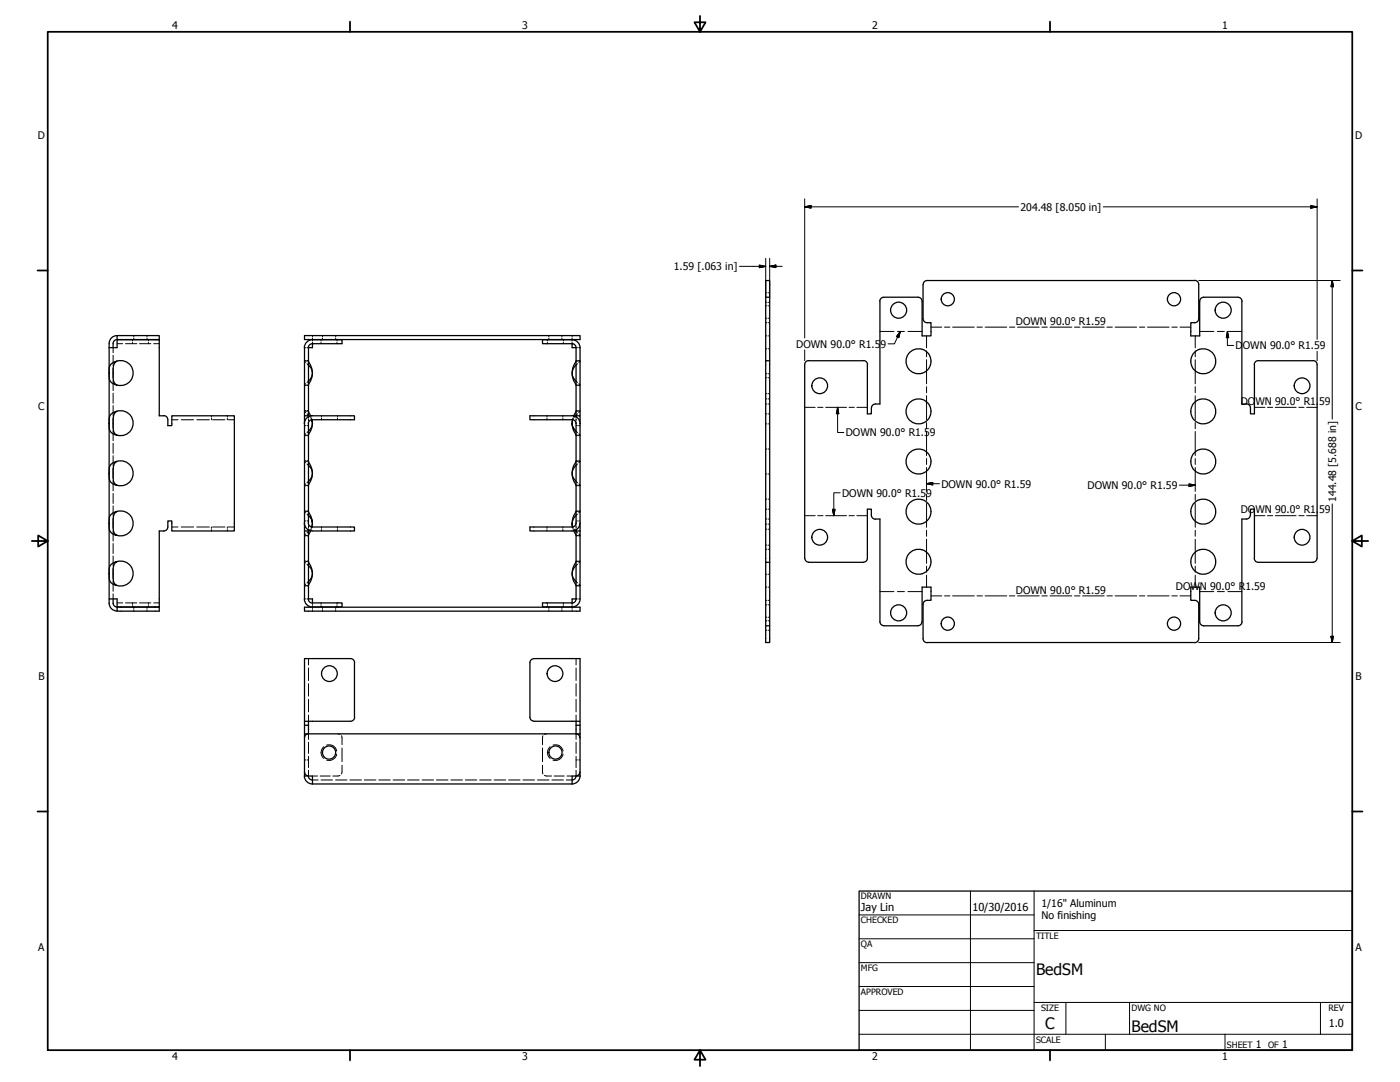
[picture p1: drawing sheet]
<svg xmlns="http://www.w3.org/2000/svg" width="559mm" height="432mm" viewBox="0 0 559 432" stroke-linecap="round" stroke-linejoin="round" font-family="sans-serif">
<!-- layer: Visible (ANSI) -->
<g fill="none" stroke="#000" stroke-width=".51">
<path d="M305.6 118.6h1.6v25.4M307.2 118.6v-6.6h-1.6v32M352.8 118.6l-1.2 .5-.4 1.1M352.8 118.6h13.6l.8 .2 .6 .6 .2 .8v13.8h3.6v-5.2a2.87 2.87 0 0 1-2.7-.5l-.5-1.1M368.4 113.5v13.7M476.9 111.9l1.1 .5 .5 1.1M476.9 112h-106.9l-1.2 .6-.3 .9M478.5 113.5v13.7M43.6 138.7v30.2M43.6 138.7h3.1v-3.1h16.9v30.3h1.8M46.7 135.5l-.9 .3-.6 .8-.1 2.1M46.7 133.9a3.1 3.1 0 0 0-3.1 3.2v1.6"/>
<path d="M46.7 133.9h16.9v1.6h-16.9zM121.5 133.9h110v1.6h-110zM121.5 138.7v27.2M124.7 137.2l-1.2 .4-.4 1.2M124.7 135.6a3.2 3.2 0 0 0-3.2 3.2M124.7 135.6h11.8v1.6h-11.8M124.7 137.2v1.5h-1.6v27.2M124.7 135.5v.1M228.3 137.2l1.2 .4 .4 1.2M228.3 135.6a3.2 3.2 0 0 1 3.2 3.2M228.3 135.6h-11.8v1.6h11.8M228.3 137.2v1.5h1.6v27.2"/>
<path d="M228.3 135.5v.1M231.5 138.7v27.2M351.2 120.2v41h-1.8M495.7 120.2v41h1.8M495.7 120.2l-.4-1.1-1.2-.5-14.1 .1-.7 .4-.4 1.1v13.8h-3.6v-5.2a2.87 2.87 0 0 0 2.7-.5l.5-1.1M44.3 145.3l2.4-1.2-.9 .7a11.9 11.9 0 0 0-.3 7.7l1.2 1.2a3.6 3.6 0 0 1-3.1-4.8v-.8a3.3 3.3 0 0 1 .7-2.8zM46.8 144.1a5 5 0 0 1 6.3 4.8 5 5 0 0 1-6.3 4.8M123.1 145.7a4 4 0 0 1 0 6.4M123.1 144.1a8 8 0 0 1 0 9.6M229.9 144.1a8 8 0 0 0 0 9.6M229.9 145.7a4.1 4.1 0 0 0 0 6.4M321.2 145.5v77.3l.7 1.2 .9 .3"/>
<path d="M322.8 144h21.8M322.8 143.9l-1.1 .5-.5 1.1M344.6 143.9l1.2 .5 .5 1.1M346.2 145.5v19.7h1.6v-2.4M500.7 145.5v19.7h-1.6v-2.4M502.3 143.9l-1.2 .5-.5 1.1M502.3 144h21.8M524.1 143.9l1.1 .5 .5 1.1M525.7 145.5v77.3l-.3 .9-1.3 .6M43.6 168.9v20M44.3 165.3l2.4-1.2-.9 .7a11.9 11.9 0 0 0-.3 7.7l1.2 1.2a3.6 3.6 0 0 1-3.1-4.8v-.8a3.3 3.3 0 0 1 .7-2.8zM46.8 164.1a5 5 0 0 1 6.3 4.8 5 5 0 0 1-6.3 4.8"/>
<path d="M65.4 165.9l1.1 .4 .5 1.2M67 167.5v2.4h1.6v-4h24.9v46h-24.9v-4h-1.6v2.4M123.1 172.1a4.5 4.5 0 0 0 1.6-3.2l-.2 1.6-1.4 3.2M123.1 165.7l.4 .4M123.1 164.1l.9 1.9M123.1 166.3v-.4h-1.6v46h1.6v-.4M123.1 169.1v39.6M124.4 167.5l.3 1.4-.2-1.4M124.7 167.4l-1.2 .5-.4 1.2M124.7 165.9a3.2 3.2 0 0 0-3.2 3.2M124.7 165.9h16.8v1.6h-16.8M228.3 167.4l1.2 .5 .4 1.2"/>
<path d="M228.3 165.9a3.2 3.2 0 0 1 3.2 3.2M228.3 165.9h-16.8v1.6h16.8M228.5 167.5l-.2 1.4 .3-1.4M229.9 164.1l-.9 1.9M229.9 172.1a4.7 4.7 0 0 1-1.6-3.2l.4 2.3 1.2 2.5M229.9 166.3v-.4h1.6v73.1M229.9 165.7l-.4 .4M229.9 169.1v39.6M349.4 161.2l-1.2 .7-.3 .9M497.5 161.2l1.1 .4 .5 1.2M43.6 188.9v50.1M44.3 185.3l2.4-1.2-.9 .7a11.9 11.9 0 0 0-.3 7.7l1.2 1.2a3.6 3.6 0 0 1-3.1-4.8v-.8a3.3 3.3 0 0 1 .7-2.8z"/>
<path d="M46.8 184.1a5 5 0 0 1 6.3 4.8 5 5 0 0 1-6.3 4.8M123.1 185.7a4 4 0 0 1 0 6.5M123.1 184.1a8 8 0 0 1 0 9.6M229.9 184.1a8 8 0 0 0 0 9.6M229.9 185.7a4.1 4.1 0 0 0 0 6.5M44.3 205.3l2.4-1.2-.9 .7a11.9 11.9 0 0 0-.3 7.7l1.2 1.2a3.6 3.6 0 0 1-3.1-4.8v-.8a3.3 3.3 0 0 1 .7-2.8zM46.8 204.1a5 5 0 0 1 6.3 4.8 5 5 0 0 1-6.3 4.8M67 210.3l-.2 .8-.6 .6-2.6 .2v30.3h-16.9v-3.2h-3.1a3.6 3.6 0 0 0 3.1 4.8M121.5 208.7a3.2 3.2 0 0 0 3.2 3.2M121.5 211.9v27.1M123.1 208.7l.4 1.1 1.2 .5M123.1 204.1l1.4 3.2 .2 1.6a4.2 4.2 0 0 0-1.6-3.2"/>
<path d="M123.1 211.9v27.1h1.6v1.6h11.8v1.6l-11.8 .1M123.6 211.6l-.5 .6M124 211.8l-.9 1.9M124.4 210.2l.3-1.3-.2 1.3M124.7 210.3h16.8v1.6h-16.8M228.5 210.2l-.2-1.3 .3 1.3M229 211.8l.9 1.9M229.5 211.6l.4 .6M229.9 208.7l-.4 1.1-1.2 .5h-16.8v1.6h16.8a3.2 3.2 0 0 0 3.2-3.2M229.9 204.1l-1.2 2.5-.4 2.3a4.4 4.4 0 0 1 1.6-3.2M229.9 211.9v27.1h-1.6v1.6h-11.8v1.6l11.8 .1a3.2 3.2 0 0 0 3.2-3.3M229.9 211.5v.4h1.6"/>
<path d="M349.4 207.1h1.8v41l.7 1.3 .9 .3M349.4 207.2l-.8-.2-.8-1v-2.8h-1.6v19.6l-.3 .9-1.3 .6M499 205.6l-.3 .9-.7 .6h-2.3v41.1M499.1 205.5v-2.3h1.6v19.6M44.3 225.3l2.4-1.2-.9 .7a11.9 11.9 0 0 0-.3 7.7l1.2 1.2a3.6 3.6 0 0 1-3.1-4.8v-.8a3.3 3.3 0 0 1 .7-2.8zM45.1 239l.1 2.2 .6 .8 .9 .3M46.8 224.1a5 5 0 0 1 6.3 4.8 5 5 0 0 1-6.3 4.8M121.5 239a3.2 3.2 0 0 0 3.2 3.3M123.1 239l.4 1.2 1.2 .5M123.1 225.7a4 4 0 0 1 0 6.5M123.1 224.1a8 8 0 0 1 0 9.6M229.9 239l-.4 1.2-1.2 .5"/>
<path d="M229.9 224.1a8 8 0 0 0 0 9.6M229.9 225.6a4.2 4.2 0 0 0 0 6.6M305.6 224.4v32h1.6v-6.7M307.2 224.4h-1.6v-80.4h1.6v105.7h-1.6M322.8 224.4h21.8M500.6 222.8l.5 1.1 1.2 .5M502.3 224.4h21.8M46.7 242.3h16.9v1.6h-16.9zM121.5 242.3h110v1.6h-110zM352.8 249.7h13.7M495.7 248.1l-.4 1.2-1.2 .4h-14.1l-.7-.4-.4-1.1v-13.9h-3.6v5.3a2.87 2.87 0 0 1 2.7 .5l.5 1.1v13.7l-.2 .8-1 .7-107.3 .1-1.1-.5-.5-1.2v-13.6l.5-1.1a2.87 2.87 0 0 1 2.7-.5v-5.3h-3.6v13.8l-.3 .9-1.3 .7M213.1 262.9l-1.3 .6-.3 .9v21.9"/>
<path d="M213.1 262.8h18.4v26.6M121.5 289.4h1.6v3.5M121.5 289.4v3.5M123.1 292.9l-1.3 .6-.3 .9M123.1 292.9h-1.6v16.8h3.2v3.2h103.6M123.1 287.8v1.6M123.1 292.9h108.4M141.5 286.3v-21.9l-.4-1.1-1.2-.5h-18.4v26.6M141.5 286.2l-.4 1.2-1.2 .4h-18.4M211.5 286.2l.7 1.3 .9 .3M213.1 287.8h18.4M229.9 287.8v1.6"/>
<path d="M231.5 289.4h-1.6v3.5l1.3 .6 .3 .9M231.5 289.4v20.3h-3.2v3.2M121.5 309.7a3.2 3.2 0 0 0 3.2 3.2M121.5 308.1l.7 1.2 .9 .3M123.1 309.7l.4 1.1 1.2 .5M231.5 308.1l-.7 1.2a.98 .98 0 0 0-1.1 1.2l-.6 .6-.8 .2M231.5 309.7a3.2 3.2 0 0 1-3.2 3.2"/>
<circle cx="378.3" cy="119.4" r="2.64"/>
<circle cx="468.6" cy="119.4" r="2.64"/>
<circle cx="358.7" cy="123.8" r="3.2"/>
<circle cx="488.2" cy="123.8" r="3.2"/>
<circle cx="327.2" cy="154" r="3.1"/>
<circle cx="366.6" cy="144.2" r="5"/>
<circle cx="480.3" cy="144.2" r="5"/>
<circle cx="519.7" cy="154" r="3.1"/>
<circle cx="366.6" cy="164.2" r="5"/>
<circle cx="480.3" cy="164.2" r="5"/>
<circle cx="366.6" cy="184.2" r="5"/>
<circle cx="480.3" cy="184.2" r="5"/>
<circle cx="327.2" cy="214.4" r="3.1"/>
<circle cx="366.6" cy="204.2" r="5"/>
<circle cx="480.3" cy="204.2" r="5"/>
<circle cx="519.7" cy="214.4" r="3.1"/>
<circle cx="366.6" cy="224.2" r="5"/>
<circle cx="480.3" cy="224.2" r="5"/>
<circle cx="358.7" cy="244.6" r="3.2"/>
<circle cx="378.3" cy="248.9" r="2.64"/>
<circle cx="468.6" cy="248.9" r="2.64"/>
<circle cx="488.2" cy="244.6" r="3.2"/>
<circle cx="131.5" cy="268.8" r="3.1"/>
<circle cx="221.5" cy="268.8" r="3.1"/>
<circle cx="131.3" cy="300.3" r="2.64"/>
<circle cx="221.7" cy="300.3" r="2.64"/>
</g>
<!-- layer: Bend Centerline (ANSI) -->
<g fill="none" stroke="#000" stroke-width=".4">
<path d="M351.2 132.3h5.6M358.2 132.3h2.8M362.4 132.3h5.6M369.8 134v4.8M371.6 130.6h4.3M377 130.6h2.2M380.2 130.6h8.7M390 130.6h2.1M393.2 130.6h8.6M402.9 130.6h2.2M406.1 130.6h8.7M415.9 130.6h2.1"/>
<path d="M419.1 130.6h8.7M428.9 130.6h2.1M432.1 130.6h8.7M441.8 130.6h2.2M445.1 130.6h8.6M454.8 130.6h2.1M458 130.6h8.7M467.7 130.6h2.2M471 130.6h4.3M477.1 134v4.8M478.9 132.3h5.6M485.9 132.3h2.8"/>
<path d="M490.1 132.3h5.6M369.8 140v2.4M369.8 143.6v9.6M369.8 154.3v2.4M369.8 157.9v9.5M477.1 140v2.4M477.1 143.6v9.6M477.1 154.3v2.4M477.1 157.9v9.5M321.2 162.6h4.2M326.4 162.6h2.1M329.6 162.6h8.3"/>
<path d="M338.9 162.6h2.1M342 162.6h4.2M369.8 168.7v2.4M369.8 172.2v9.6M477.1 168.7v2.4M477.1 172.2v9.6M500.7 162.6h4.2M505.9 162.6h2.1M509 162.6h8.3M518.4 162.6h2.1M521.5 162.6h4.2M369.8 183v2.4"/>
<path d="M369.8 186.6v9.5M369.8 197.3v2.4M477.1 183v2.4M477.1 186.6v9.5M477.1 197.3v2.4M321.2 205.8h4.2M326.4 205.8h2.1M329.6 205.8h8.3M338.9 205.8h2.1M342 205.8h4.2M369.8 200.9v9.5M369.8 211.6v2.4"/>
<path d="M369.8 215.2v9.6M477.1 200.9v9.5M477.1 211.6v2.4M477.1 215.2v9.6M500.7 205.8h4.2M505.9 205.8h2.1M509 205.8h8.3M518.4 205.8h2.1M521.5 205.8h4.2M351.2 236.1h5.6M358.2 236.1h2.8M362.4 236.1h5.6"/>
<path d="M369.8 225.9v2.4M369.8 229.6v4.7M371.6 237.8h4.3M377 237.8h2.2M380.2 237.8h8.7M390 237.8h2.1M393.2 237.8h8.6M402.9 237.8h2.2M406.1 237.8h8.7M415.9 237.8h2.1M419.1 237.8h8.7M428.9 237.8h2.1"/>
<path d="M432.1 237.8h8.7M441.8 237.8h2.2M445.1 237.8h8.6M454.8 237.8h2.1M458 237.8h8.7M467.7 237.8h2.2M471 237.8h4.3M477.1 225.9v2.4M477.1 229.6v4.7M478.9 236.1h5.6M485.9 236.1h2.8M490.1 236.1h5.6"/>
</g>
<!-- layer: Hidden (ANSI) -->
<g fill="none" stroke="#000" stroke-width=".4">
<path d="M305.6 116.8h.5M306.7 116.8h.5M45.1 138.7v2.1M46.7 137.2h2.3M50.1 137.2h4.5M52.9 135.6v.5M52.9 136.7v.5M53.4 133.9v.5M53.4 134.9v.6M55.7 137.2h4.5M58.7 133.9v.5M58.7 134.9v.6"/>
<path d="M59.2 135.6v.5M59.2 136.7v.5M61.3 137.2h2.3M121.5 138.7h.5M122.6 138.7h.5M124.7 133.9v.5M124.7 134.9v1.2M124.7 136.6v.5M128.1 135.6v.5M128.1 136.7v.5M128.7 133.9v.5M128.7 134.9v.6"/>
<path d="M134 133.9v.5M134 134.9v.6M134.5 135.6v.5M134.5 136.7v.5M218.5 135.6v.5M218.5 136.7v.5M219.1 133.9v.5M219.1 134.9v.6M224.3 133.9v.5M224.3 134.9v.6M224.9 135.6v.5M224.9 136.7v.5"/>
<path d="M228.3 133.9v.5M228.3 134.9v1.2M228.3 136.6v.5M229.9 138.7h.5M230.9 138.7h.6M305.6 128.8h.5M305.6 134h.5M305.6 139.2h.5M305.6 127h.5M305.6 120.6h.5M305.6 122h.5M306.7 128.8h.5"/>
<path d="M306.7 134h.5M306.7 139.2h.5M306.7 127h.5M306.7 120.6h.5M306.7 122h.5M45.1 141.8v4.1M45.1 146.9v4M45.1 151.9v4M45.1 156.9v4M121.5 143.9h.5M121.5 153.9h.5M121.8 144.1h-.3l.5 .6"/>
<path d="M122 153.1l-.5 .6h.3M122.1 153.7h.5M122.1 144.1h.5M122.6 145.2l.5 .5M122.6 143.9h.5M122.6 153.9h.5M122.9 153.7h.2M122.9 144.1h.2M123.1 152.1l-.5 .6M229.9 153.7h.2M229.9 144.1h.2M229.9 152.1l.6 .6"/>
<path d="M229.9 143.9h.5M229.9 153.9h.5M230.4 144.1h.5M230.4 153.7h.5M230.5 145.2l-.6 .5M230.9 143.9h.6M230.9 153.9h.6M231.1 153.1l.4 .6h-.3M231.2 144.1h.3l-.5 .6M305.6 149.2h.5M305.6 159.2h.5M305.6 157.1h.5"/>
<path d="M305.6 150.7h.5M306.7 149.2h.5M306.7 159.2h.5M306.7 157.1h.5M306.7 150.7h.5M45.1 161.9v4M45.1 166.9v4M45.1 171.9v4M45.1 176.9v4M68.6 167.5h2.5M72.3 167.5h5M78.5 167.5h5.1"/>
<path d="M84.4 165.9v.5M84.4 166.9v.6M84.8 167.5h5M90.7 165.9v.5M90.7 166.9v.6M91.1 167.5h2.4M121.5 163.9h.5M121.5 173.9h.5M121.5 169.9h.5M121.8 164.1h-.3l.5 .6M122 173.1l-.5 .6h.3M122.1 173.7h.5"/>
<path d="M122.1 164.1h.5M122.6 165.2l.5 .5M122.6 163.9h.5M122.6 173.9h.5M122.6 169.9h.5M122.9 173.7h.2M122.9 164.1h.2M123.1 172.1l-.5 .6M123.1 166.3v.5M123.1 167.1v.9M123.1 168.5v.6M123.5 166.1l.4 .5"/>
<path d="M124 166l.3 .5M124.1 167l.3 .5M124.4 167l.1 .5M128.3 165.9v.5M128.3 166.9v.6M134.7 165.9v.5M134.7 166.9v.6M218.3 165.9v.5M218.3 166.9v.6M224.7 165.9v.5M224.7 166.9v.6M228.6 167l-.1 .5"/>
<path d="M228.9 167l-.3 .5M229 166l-.2 .5M229.5 166.1l-.3 .5M229.9 173.7h.2M229.9 164.1h.2M229.9 172.1l.6 .6M229.9 163.9h.5M229.9 173.9h.5M229.9 166.3v.5M229.9 167.1v.9M229.9 168.5v.6M229.9 169.9h.5"/>
<path d="M230.4 164.1h.5M230.4 173.7h.5M230.5 165.2l-.6 .5M230.9 163.9h.6M230.9 173.9h.6M230.9 169.9h.6M231.1 173.1l.4 .6h-.3M231.2 164.1h.3l-.5 .6M305.6 161.2h.5M305.6 165.2h.5M305.6 169.2h.5M305.6 179.2h.5"/>
<path d="M306.7 161.2h.5M306.7 165.2h.5M306.7 169.2h.5M306.7 179.2h.5M45.1 181.9v4M45.1 186.9v4M45.1 191.9v4M45.1 196.9v4M121.5 183.9h.5M121.5 193.9h.5M121.8 184.1h-.3l.5 .6M122 193.1l-.5 .6h.3"/>
<path d="M122.1 193.7h.5M122.1 184.1h.5M122.6 185.2l.5 .5M122.6 183.9h.5M122.6 193.9h.5M122.9 193.7h.2M122.9 184.1h.2M123.1 192.2l-.5 .5M229.9 193.7h.2M229.9 184.1h.2M229.9 192.2l.6 .5M229.9 183.9h.5"/>
<path d="M229.9 193.9h.5M230.4 184.1h.5M230.4 193.7h.5M230.5 185.2l-.6 .5M230.9 183.9h.6M230.9 193.9h.6M231.1 193.1l.4 .6h-.3M231.2 184.1h.3l-.5 .6M305.6 199.2h.5M305.6 189.2h.5M306.7 199.2h.5M306.7 189.2h.5"/>
<path d="M45.1 201.9v4M45.1 206.9v4M45.1 211.9v4M45.1 216.9v4M68.6 210.3h2.5M72.3 210.3h5M78.5 210.3h5.1M84.4 210.3v.5M84.4 211.3v.6M84.8 210.3h5M90.7 210.3v.5M90.7 211.3v.6"/>
<path d="M91.1 210.3h2.4M121.5 203.9h.5M121.5 213.9h.5M121.5 207.9h.5M121.8 204.1h-.3l.5 .6M122 213.1l-.5 .6h.3M122.1 213.7h.5M122.1 204.1h.5M122.6 205.2l.5 .5M122.6 203.9h.5M122.6 213.9h.5M122.6 207.9h.5"/>
<path d="M122.9 213.7h.2M122.9 204.1h.2M123.1 212.2l-.5 .5M123.1 208.7v.5M123.1 209.7v1M123.1 211.1v.4M123.9 211.2l-.3 .4M124.3 211.3l-.3 .5M124.4 210.2l-.3 .6M124.5 210.2l-.1 .6M128.3 210.3v.5M128.3 211.3v.6"/>
<path d="M134.7 210.3v.5M134.7 211.3v.6M218.3 210.3v.5M218.3 211.3v.6M224.7 210.3v.5M224.7 211.3v.6M228.5 210.2l.1 .6M228.6 210.2l.3 .6M228.8 211.3l.2 .5M229.2 211.2l.3 .4M229.9 213.7h.2M229.9 204.1h.2"/>
<path d="M229.9 212.2l.6 .5M229.9 203.9h.5M229.9 213.9h.5M229.9 208.7v.5M229.9 209.7v1M229.9 211.1v.4M229.9 207.9h.5M230.4 204.1h.5M230.4 213.7h.5M230.5 205.2l-.6 .5M230.9 203.9h.6M230.9 213.9h.6"/>
<path d="M230.9 207.9h.6M231.1 213.1l.4 .6h-.3M231.2 204.1h.3l-.5 .6M305.6 207.1h.5M305.6 203.2h.5M305.6 219.2h.5M305.6 209.2h.5M305.6 211.2h.5M305.6 217.6h.5M306.7 207.1h.5M306.7 203.2h.5M306.7 219.2h.5"/>
<path d="M306.7 209.2h.5M306.7 211.2h.5M306.7 217.6h.5M45.1 221.9v4M45.1 226.9v4M45.1 231.9v4.1M45.1 237v2M121.5 223.9h.5M121.5 233.9h.5M121.5 239h.5M121.8 224.1h-.3l.5 .6M122 233.1l-.5 .6h.3"/>
<path d="M122.1 233.7h.5M122.1 224.1h.5M122.6 225.2l.5 .5M122.6 223.9h.5M122.6 233.9h.5M122.6 239h.5M122.9 233.7h.2M122.9 224.1h.2M123.1 232.2l-.5 .5M229.9 233.7h.2M229.9 224.1h.2M229.9 232.2l.6 .4"/>
<path d="M229.9 223.9h.5M229.9 233.9h.5M229.9 239h.5M230.4 224.1h.5M230.4 233.7h.5M230.5 225.2l-.6 .4M230.9 223.9h.6M230.9 233.9h.6M230.9 239h.6M231.1 233.1l.4 .6h-.3M231.2 224.1h.3l-.5 .6M305.6 239.6h.5"/>
<path d="M305.6 234.3h.5M305.6 229.2h.5M306.7 239.6h.5M306.7 234.3h.5M306.7 229.2h.5M46.7 240.6h2.3M50.1 240.6h4.5M52.9 240.6v.6M52.9 241.7v.5M53.4 242.3v.5M53.4 243.3v.6M55.7 240.6h4.5"/>
<path d="M58.7 242.3v.5M58.7 243.3v.6M59.2 240.6v.6M59.2 241.7v.5M61.3 240.6h2.3M124.7 240.6v.6M124.7 241.7v.5M124.7 242.3v.5M124.7 243.3v.6M128.1 240.6v.6M128.1 241.7v.5M128.7 242.3v.5"/>
<path d="M128.7 243.3v.6M134 242.3v.5M134 243.3v.6M134.5 240.6v.6M134.5 241.7v.5M218.5 240.6v.6M218.5 241.7v.5M219.1 242.3v.5M219.1 243.3v.6M224.3 242.3v.5M224.3 243.3v.6M224.9 240.6v.6"/>
<path d="M224.9 241.7v.5M228.3 240.6v.6M228.3 241.7v.5M228.3 242.3v.5M228.3 243.3v.6M305.6 241.4h.5M305.6 247.7h.5M305.6 251.5h.5M305.6 246.3h.5M306.7 241.4h.5M306.7 247.7h.5M306.7 251.5h.5"/>
<path d="M306.7 246.3h.5M123.1 262.8v2.6M123.1 266.6v5M123.1 272.9v4.9M123.1 279.1v5M229.9 262.8v2.6M229.9 266.6v5M229.9 272.9v4.9M229.9 279.1v5M123.1 285.4v2.4M123.1 292.9v2.2M123.1 296.2v4.5"/>
<path d="M129.2 298a3 3 0 0 0 0 4.6M130.4 297.4a2.96 2.96 0 0 1 4 2.3M134.9 292.9l.8 .2M136.3 293.6l.2 3.6M136.5 298.5v5.5M216.5 298.5v5.5M216.7 293.6l-.2 3.6M218.1 292.9l-.8 .2M219.6 298a3 3 0 0 0 0 4.6M220.7 297.4a2.96 2.96 0 0 1 4 2.3M229.9 285.4v2.4M229.9 292.9v2.2"/>
<path d="M229.9 296.2v4.5M121.5 303.3h.5M122.6 303.3h.5M123.1 301.8v4.5M123.1 307.4v2.3M124.7 309.7h2M124.7 311.3h2.3M127.8 309.7h4M128.1 311.3h4.6M133.9 311.3h4.6M134.4 301a3.1 3.1 0 0 1-4 2.3M135.7 309.4l-2.9 .3"/>
<path d="M136.5 305.4l-.2 3.5M139.6 311.3h4.7M145.4 311.3h4.7M151.2 311.3h4.6M156.9 311.3h4.6M162.7 311.3h4.6M168.5 311.3h4.5M174.2 311.3h4.6M180 311.3h4.6M185.7 311.3h4.6M191.5 311.3h4.6M197.2 311.3h4.7"/>
<path d="M203 311.3h4.6M208.7 311.3h4.7M214.5 311.3h4.6M216.5 305.4l.2 3.5M217.3 309.4l2.9 .3M220.3 311.3h4.6M221.2 309.7h4M224.7 301a3.1 3.1 0 0 1-4 2.3M226.1 311.3h2.2M226.3 309.7h2M229.9 301.8v4.5M229.9 307.4v2.3"/>
<path d="M229.9 303.3h.5M230.9 303.3h.6"/>
</g>
<g fill="#000">
<circle cx="124.7" cy="137.2" r=".19"/>
<circle cx="124.7" cy="137.1" r=".19"/>
<circle cx="228.3" cy="137.2" r=".19"/>
<circle cx="228.3" cy="137.1" r=".19"/>
</g>
<!-- layer: Border (ANSI) -->
<g fill="none" stroke="#000" stroke-width=".7">
<path d="M19 12.7h520.8v406.4h-520.8zM139.7 8.6v4.1M279.4 6.3v6.4l-2.2-3.8h4.4l-2.2 3.8M419.1 8.6v4.1M15 107.9h4M539.8 107.9h4M12.7 215.9h6.3l-3.8-2.2v4.4l3.8-2.2M539.8 215.9l3.8 2.2v-4.4l-3.8 2.2h6.3M15 323.8h4M539.8 323.8h4M139.7 419.1v4.1M279.4 419.1l2.2 3.8h-4.4l2.2-3.8v6.3"/>
<path d="M419.1 419.1v4.1"/>
</g>
<!-- layer: Title (ANSI) -->
<g fill="none" stroke="#000" stroke-width=".4">
<path d="M387.3 355.6v63.5M412.7 355.6v63.5M342.9 365.1h69.8M342.9 374.6h69.8M412.7 371.3h127.1M342.9 384.2h69.8M342.9 393.7h69.8M342.9 412.7h196.9M342.9 403.2h69.8M412.7 400h127.1M425.4 400v12.7M441.2 412.7v6.4"/>
<path d="M450.8 400v12.7M488.9 412.7v6.4M527 400v12.7"/>
</g>
<path d="M342.9 355.6h196.9v63.5h-196.9z" fill="none" stroke="#000" stroke-width=".51"/>
<!-- layer: Dimension (ANSI) -->
<g fill="none" stroke="#000" stroke-width=".4">
<path d="M321.2 79.4v55.5M525.7 79.4v56M321.2 82.6l2.5-.6v1.1zM321.2 82.6h85.3M440.4 82.6h85.3M523.2 82l2.5 .6-2.5 .5zM295.1 106.3h10.5M303.1 105.8l2.5 .5-2.5 .5zM305.6 103.1v15.5M307.2 106.3l2.5-.5v1zM307.2 106.3h5M307.2 103.1v15.5"/>
<path d="M478.5 112h56.4M531.7 112l.6 2.4h-1.1zM531.7 112v55.3M321.2 139.6v4.4M525.7 140.2v3.8M531.7 201.1v55.3M478.5 256.4h56.4M531.2 253.9h1.1l-.6 2.5z"/>
</g>
<path d="M321.2 82.6l2.5-.6zM321.2 82.6l2.5-.6v1.1zM523.2 83.1l2.5-.5zM523.2 82l2.5 .6-2.5 .5zM303.1 106.8l2.5-.5zM303.1 105.8l2.5 .5-2.5 .5zM307.2 106.3l2.5-.5zM307.2 106.3l2.5-.5v1zM531.7 112l.6 2.4zM531.7 112l.6 2.4h-1.1zM531.2 253.9l.5 2.5zM531.2 253.9h1.1l-.6 2.5z" fill="#000" stroke="#000" stroke-width=".4"/>
<!-- layer: Symbol (ANSI) -->
<path d="M359.3 132.3l-.6 2.4-.9-.4zM359.3 132.3l-2.3 4.9h-2.5M489.9 132.3l.5 2.4h-.9zM489.9 132.3v5.6h2.5M334.3 162.6l.5 2.5h-1zM334.3 162.6v10h2.5M335.3 196.7h-2.5v9.1M369.8 193l2.5-.5v1zM369.8 193h5.2M470.7 193.6h6.4M474.6 193.1l2.5 .5-2.5 .5zM332.3 203.3h1l-.5 2.5z" fill="none" stroke="#000" stroke-width=".4"/>
<path d="M359.3 132.3l-.6 2.4zM359.3 132.3l-.6 2.4-.9-.4zM489.9 132.3l.5 2.4zM489.9 132.3l.5 2.4h-.9zM334.3 162.6l.5 2.5zM334.3 162.6l.5 2.5h-1zM369.8 193l2.5-.5zM369.8 193l2.5-.5v1zM474.6 194.1l2.5-.5zM474.6 193.1l2.5 .5-2.5 .5zM332.3 203.3l.5 2.5zM332.3 203.3h1l-.5 2.5z" fill="#000" stroke="#000" stroke-width=".4"/>
<g font-size="6.3">
<text x="413.5" y="389.1">BedSM</text>
<text x="417.2" y="410.6">C</text>
<text x="451.6" y="411.9">BedSM</text>
</g>
<g font-size="4.4">
<text x="343.7" y="363.5">Jay Lin</text>
<text x="388.1" y="363.7">10/30/2016</text>
<text x="530.4" y="409.9">1.0</text>
</g>
<g font-size="4.2">
<text x="68.7" y="11.7">4</text>
<text x="208.4" y="11.7">3</text>
<text x="348.1" y="11.7">2</text>
<text x="487.8" y="11.7">1</text>
<text x="15.1" y="55.5">D</text>
<text x="540.9" y="55.5">D</text>
<text x="407.4" y="84.1">204.48 [8.050 in]</text>
<text x="269" y="107.8">1.59 [.063 in]</text>
<text x="405.5" y="129.7">DOWN 90.0° R1.59</text>
<text x="317.8" y="138.7">DOWN 90.0° R1.5</text>
<text x="351.4" y="138.7">9</text>
<text x="493.2" y="139.4">D</text>
<text x="496.1" y="139.4">OWN 90.0° R1.59</text>
<text x="495.3" y="161.7">DO</text>
<text x="501.1" y="161.7">WN 90.0° R1.</text>
<text x="526.5" y="161.7">59</text>
<text x="15.2" y="163.4">C</text>
<text x="541" y="163.4">C</text>
<text x="337.6" y="174.1">DOWN 90.0° R1.59</text>
<text x="375.8" y="194.6">DOWN 90.0° R1.59</text>
<text x="434.1" y="195.1">DOWN 90.0° R1.59</text>
<text x="336.1" y="198.2">DOWN 90.0° R1.59</text>
<text x="533.3" y="200.3" transform="rotate(-90 533.3 200.3)">144.48 [5.688 in]</text>
<text x="495.3" y="204.9">DO</text>
<text x="501.1" y="204.9">WN 90.0° R1.</text>
<text x="526.5" y="204.9">59</text>
<text x="405.5" y="236.9">DOWN 90.0° R1.59</text>
<text x="469.3" y="235.3">DOW</text>
<text x="478.9" y="235.3">N 90.0° R1.59</text>
<text x="15.3" y="271.4">B</text>
<text x="541.1" y="271.4">B</text>
<text x="415.7" y="361.8">1/16&quot; Aluminum</text>
<text x="415.7" y="366.8">No finishing</text>
<text x="15.2" y="379.3">A</text>
<text x="541" y="379.3">A</text>
<text x="501.3" y="418.3">1</text>
<text x="511.8" y="418.3">1</text>
<text x="68.7" y="423.2">4</text>
<text x="208.4" y="423.2">3</text>
<text x="348.1" y="423.2">2</text>
<text x="487.8" y="423.2">1</text>
</g>
<g font-size="3.5">
<text x="343.7" y="358.9">DRAWN</text>
<text x="343.7" y="368.5">CHECKED</text>
<text x="413.5" y="374.6">TITLE</text>
<text x="343.7" y="378">QA</text>
<text x="343.7" y="387.5">MFG</text>
<text x="343.7" y="397.1">APPROVED</text>
<text x="415.5" y="403.4">SIZE</text>
<text x="451.6" y="403.4">DWG NO</text>
<text x="530.3" y="403.4">REV</text>
<text x="413.5" y="416.1">SCALE</text>
<text x="489.7" y="418.3">SHEET</text>
<text x="506.2" y="418.3">OF</text>
</g>
</svg>
